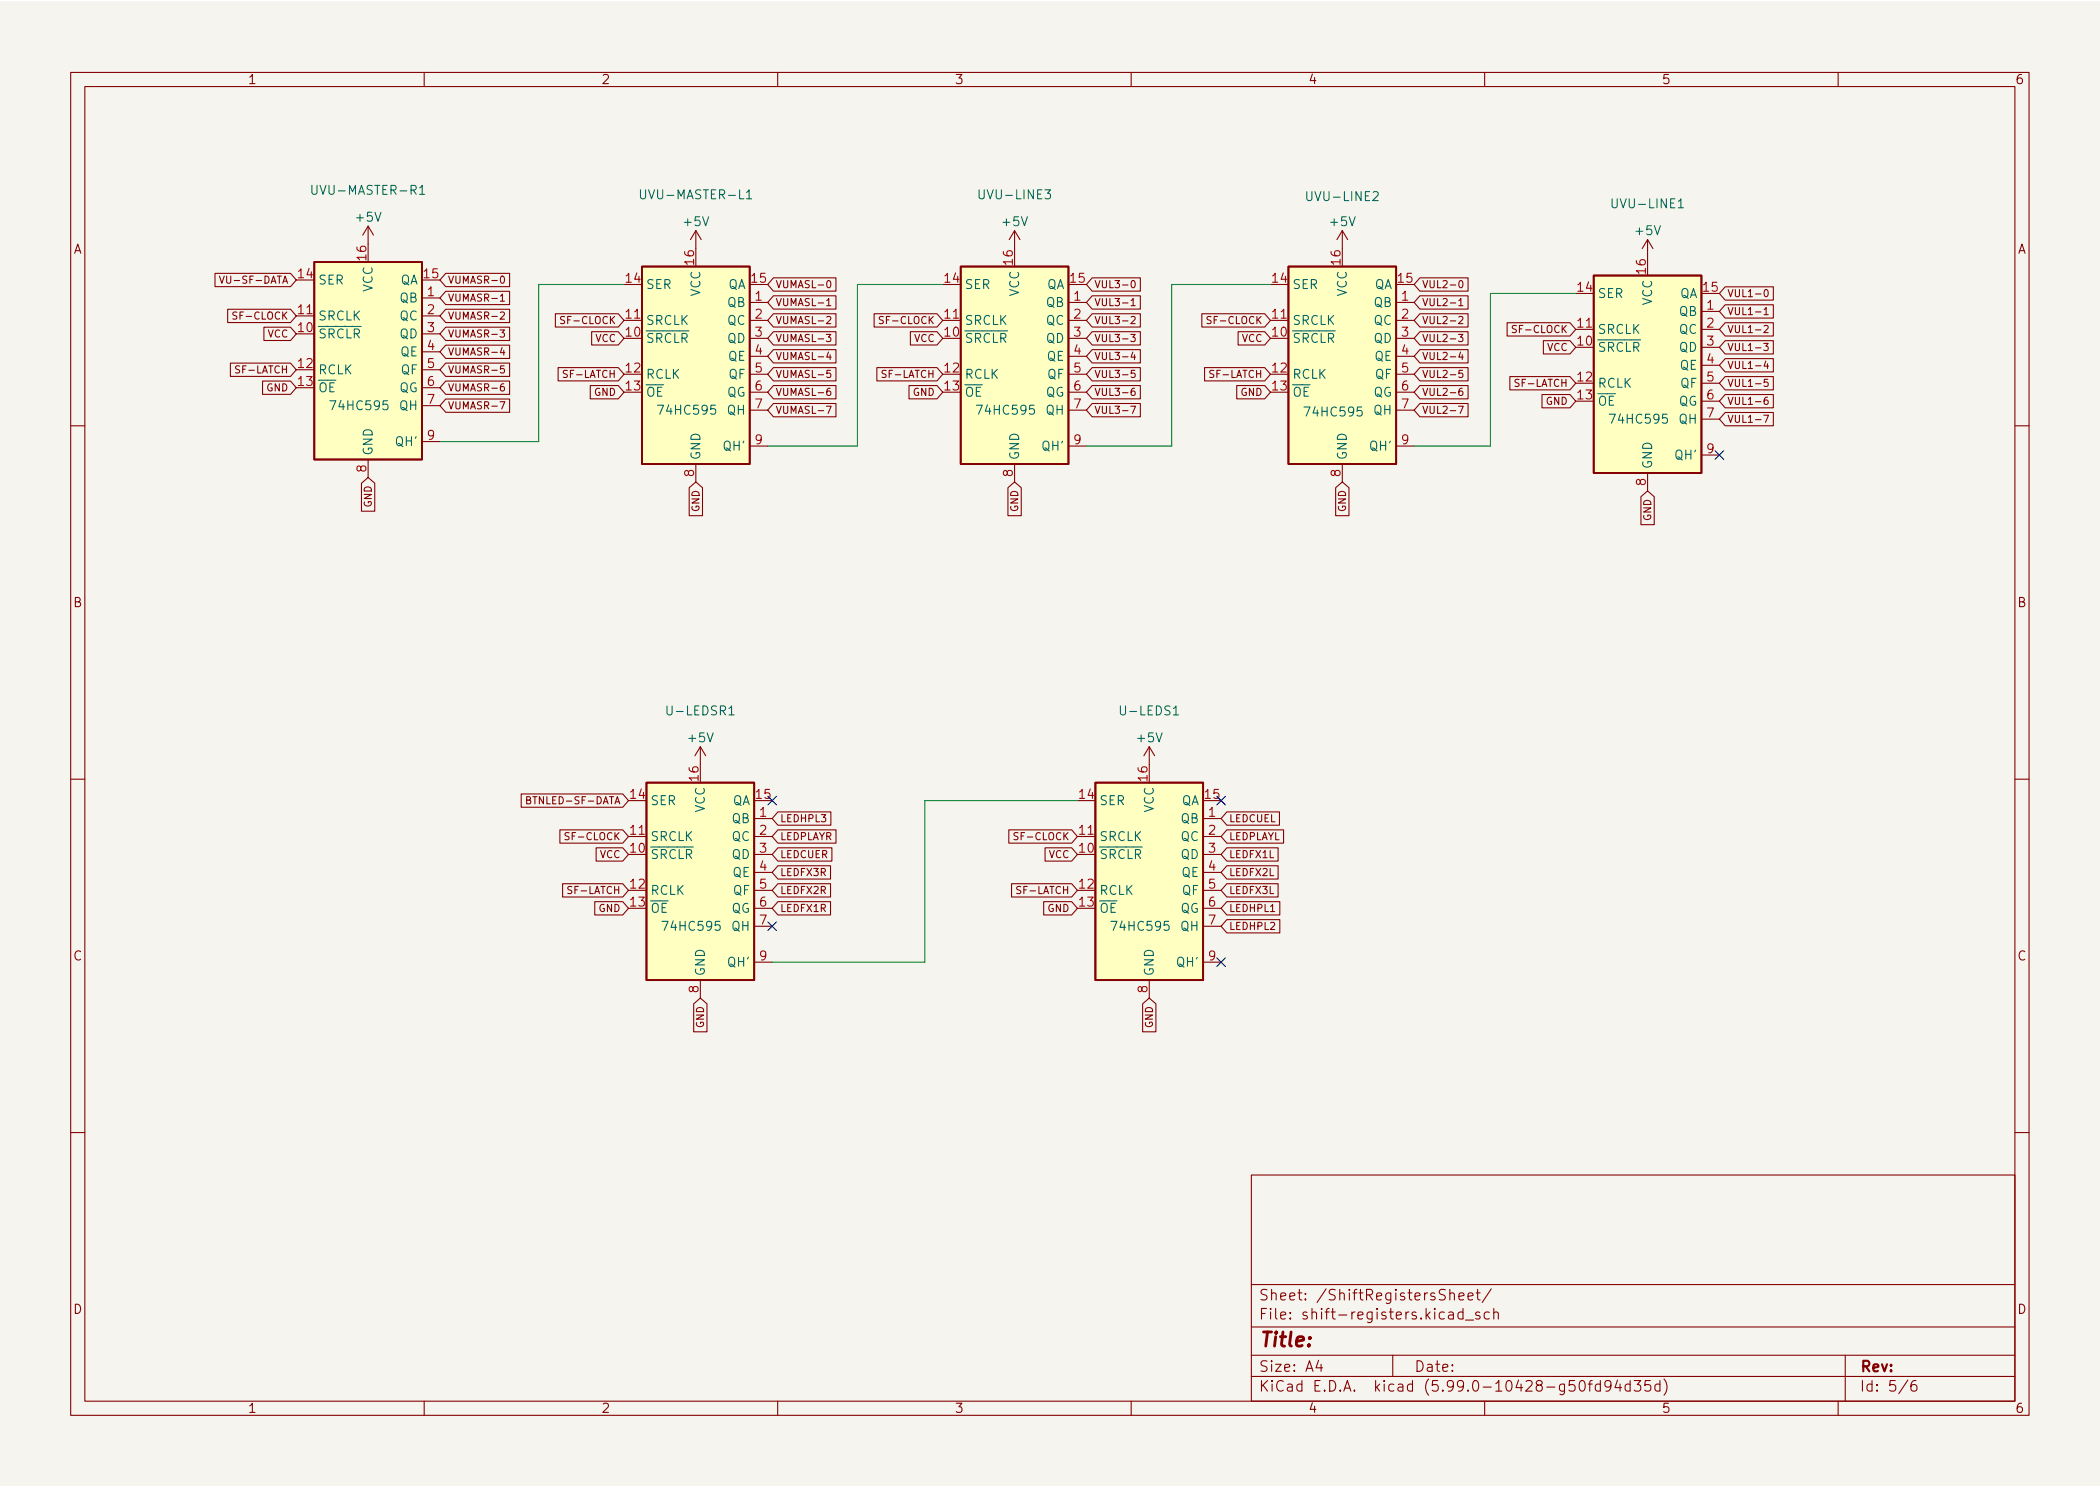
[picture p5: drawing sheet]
<svg xmlns="http://www.w3.org/2000/svg" width="297mm" height="210mm" viewBox="0 0 297 210" stroke-linecap="round" stroke-linejoin="round" font-family="sans-serif">
<path d="M0 .2h297v210.1h-297z" fill="#f5f4ef" stroke="#f5f4ef" stroke-width=".14"/>
<g fill="none" stroke="#840000" stroke-width=".15">
<path d="M10 10.2h277v190.1h-277zM12 12.2h273v186.1h-273zM60 10.2v2M110 10.2v2M160 10.2v2M210 10.2v2M260 10.2v2M30.4 38.7h10.7l.8 .9-.8 1h-10.7zM31 39.1l.4 1 .3-1M52.1 32l-.8 1.3M52.1 32v2.5M52.1 32l.7 1.3"/>
<path d="M63 38.7h9.1v1.9h-9.1l-.8-1zM70.9 39.2l.1-.1a.54 .54 0 0 1 .4 .5 .54 .54 0 0 1-.4 .5l-.1-.1-.1-.3zM98.4 32.6l-.7 1.3M98.4 32.6v2.6M98.4 32.6l.8 1.3M109.4 39.3h8.8v1.9h-8.8l-.8-.9zM117 39.8l.2-.1a.54 .54 0 0 1 .3 .5 .54 .54 0 0 1-.3 .5l-.2-.1-.1-.3zM143.5 32.6v2.6M143.5 32.6l-.8 1.3M143.5 32.6l.8 1.3M154.5 39.3h6.8v1.9h-6.8l-.8-.9zM160.1 39.8l.1-.1a.54 .54 0 0 1 .4 .5 .54 .54 0 0 1-.4 .5l-.1-.1-.1-.3z"/>
<path d="M189.9 32.6v2.6M189.9 32.6l-.8 1.3M189.9 32.6l.7 1.3M200.8 39.3h6.9v1.9h-6.9l-.8-.9zM206.4 39.8l.2-.1a.54 .54 0 0 1 .3 .5 .54 .54 0 0 1-.3 .5l-.2-.1-.1-.3zM233 33.9l-.7 1.3M233 33.9v2.5M233 33.9l.8 1.3M32.2 43.8h8.9l.8 .9-.8 .9h-8.9zM32.6 51.4h8.5l.8 .9-.8 1h-8.5zM33.5 44.2l-.4-.1-.1 .1v.3l.4 .2 .1 .3-.2 .2-.4-.1M33.9 51.8h-.4l-.1 .1v.2l.4 .2 .1 .3-.2 .2-.4-.1"/>
<path d="M37.1 53.9h4l.8 1-.8 .9h-4zM37.3 46.3h3.8l.8 .9-.8 1h-3.8zM41.9 44.7h2.5M59.7 42.2h2.5M59.7 44.7h2.5M59.7 47.2h2.5M59.7 49.8h2.5M59.7 52.3h2.5M59.7 54.9h2.5M59.7 57.4h2.5M63 51.4h9.1v1.9h-9.1l-.8-1zM63 46.3h9.1v1.9h-9.1l-.8-1z"/>
<path d="M63 48.8h9.1v1.9h-9.1l-.8-.9zM63 41.2h9.1v1.9h-9.1l-.8-.9zM63 43.8h9.1v1.8h-9.1l-.8-.9zM63 53.9h9.1v1.9h-9.1l-.8-.9zM63 56.5h9.1v1.8h-9.1l-.8-.9zM70.7 46.7h.7l-.4 .4 .3 .1v.4l-.1 .1-.5-.1M70.7 56.8h.7l-.4 1.1M70.8 41.9l.3-.3v1M70.8 44.2l.4-.1 .2 .3-.7 .8h.7M70.8 42.6h.6M71 49.2l-.2 .7h.6M71.3 54.3l-.3 .1a.68 .68 0 0 0 0 .9l.3-.1 .1-.3-.2-.2h-.2l-.2 .2"/>
<path d="M71.3 49.6v.6M71.3 51.8h-.5v.4l.1-.1 .4 .1 .1 .1-.1 .4-.1 .1-.4-.1M78.6 44.4h8.9l.8 .9-.8 1h-8.9zM78.9 52h8.6l.8 1-.8 .9h-8.6zM79.9 44.8h-.4l-.2 .1v.3l.5 .2 .1 .2-.2 .2-.4-.1M80.3 52.4h-.4l-.2 .1v.3l.5 .2 .1 .2-.2 .2h-.4M83.5 54.6h4l.8 .9-.8 .9h-4zM83.7 46.9h3.8l.8 1-.8 .9h-3.8zM88.3 45.3h2.5M106 42.8h2.6M106 45.3h2.6M106 47.9h2.6"/>
<path d="M106 50.4h2.6M106 53h2.6M106 55.5h2.6M106 58h2.6M109.4 46.9h8.8v1.9h-8.8l-.8-.9zM109.4 49.5h8.8v1.9h-8.8l-.8-1zM109.4 41.9h8.8v1.8h-8.8l-.8-.9zM109.4 44.4h8.8v1.9h-8.8l-.8-1zM109.4 52h8.8v1.9h-8.8l-.8-.9zM109.4 54.6h8.8v1.8h-8.8l-.8-.9zM109.4 57.1h8.8v1.9h-8.8l-.8-1zM116.9 47.3h.6l-.3 .4 .3 .1v.4l-.2 .1-.4-.1"/>
<path d="M116.9 57.5h.7l-.5 1M116.9 42.5l.3-.3v1.1M116.9 44.9l.4-.1 .2 .3-.6 .7h.6M116.9 43.3h.6M117.2 49.8l-.3 .7h.7M117.4 54.9l-.3 .1a.68 .68 0 0 0 0 1l.4-.1v-.4l-.2-.2h-.2l-.2 .2M117.4 50.2v.7M117.5 52.4h-.5l-.1 .5 .2-.1h.3l.1 .2v.3l-.2 .1-.4-.1M123.6 44.4h8.9l.8 .9-.8 1h-8.9zM124 52h8.5l.8 1-.8 .9h-8.5zM124.9 44.8h-.3l-.2 .1v.3l.5 .2v.2l-.1 .2-.4-.1M125.3 52.4h-.4l-.1 .1v.3l.4 .2 .1 .2-.2 .2h-.3"/>
<path d="M128.6 54.6h3.9l.8 .9-.8 .9h-3.9zM128.8 46.9h3.7l.8 1-.8 .9h-3.7zM133.3 45.3h2.6M151.1 42.8h2.6M151.1 45.3h2.6M151.1 47.9h2.6M151.1 50.4h2.6M151.1 53h2.6M151.1 55.5h2.6M151.1 58h2.6M154.5 44.4h6.8v1.9h-6.8l-.8-1zM154.5 52h6.8v1.9h-6.8l-.8-.9z"/>
<path d="M154.5 54.6h6.8v1.8h-6.8l-.8-.9zM154.5 57.1h6.8v1.9h-6.8l-.8-1zM154.5 46.9h6.8v1.9h-6.8l-.8-.9zM154.5 49.5h6.8v1.9h-6.8l-.8-1zM154.5 41.9h6.8v1.8h-6.8l-.8-.9zM159.9 57.5h.7l-.4 1M159.9 47.3h.7l-.4 .4 .3 .1v.4l-.1 .1-.5-.1M160 44.9l.4-.1 .2 .3-.7 .7h.7M160 42.5l.3-.3v1.1M160 43.3h.6M160.2 49.8l-.2 .7h.6M160.5 54.9l-.3 .1a.68 .68 0 0 0 0 1l.3-.1 .1-.4-.2-.2h-.2l-.2 .2"/>
<path d="M160.5 50.2v.7M160.5 52.4h-.5v.5l.1-.1h.4l.1 .2-.1 .3-.1 .1-.4-.1M170 44.4h8.9l.8 .9-.8 1h-8.9zM170.4 52h8.5l.8 1-.8 .9h-8.5zM171.3 44.8h-.4l-.1 .1v.3l.4 .2 .1 .2-.2 .2-.4-.1M171.7 52.4h-.4l-.1 .1v.3l.4 .2 .1 .2-.2 .2h-.4M174.9 54.6h4l.8 .9-.8 .9h-4zM175.1 46.9h3.8l.8 1-.8 .9h-3.8zM179.7 45.3h2.5M197.5 42.8h2.5M197.5 45.3h2.5M197.5 47.9h2.5"/>
<path d="M197.5 50.4h2.5M197.5 53h2.5M197.5 55.5h2.5M197.5 58h2.5M200.8 41.9h6.9v1.8h-6.9l-.8-.9zM200.8 44.4h6.9v1.9h-6.9l-.8-1zM200.8 46.9h6.9v1.9h-6.9l-.8-.9zM200.8 49.5h6.9v1.9h-6.9l-.8-1zM200.8 52h6.9v1.9h-6.9l-.8-.9zM200.8 54.6h6.9v1.8h-6.9l-.8-.9zM200.8 57.1h6.9v1.9h-6.9l-.8-1zM206.3 47.3h.6l-.3 .4 .3 .1v.4l-.2 .1-.4-.1"/>
<path d="M206.3 57.5h.7l-.5 1M206.3 42.5l.3-.3v1.1M206.3 44.9l.4-.1 .2 .3-.6 .7h.6M206.3 43.3h.6M206.6 49.8l-.3 .7h.7M206.8 54.9l-.3 .1a.68 .68 0 0 0 0 1l.4-.1v-.4l-.2-.2h-.2l-.2 .2M206.8 50.2v.7M206.9 52.4h-.5l-.1 .5 .2-.1h.3l.1 .2v.3l-.2 .1-.4-.1M213.2 45.7h8.9l.8 .9-.8 .9h-8.9zM213.6 53.3h8.5l.8 .9-.8 1h-8.5zM214.5 46.1l-.4-.1-.1 .1v.3l.4 .2 .1 .3-.2 .2-.4-.1M214.9 53.7h-.4l-.2 .1v.3l.5 .1 .1 .3-.2 .2-.4-.1"/>
<path d="M218.1 55.8h4l.8 1-.8 .9h-4zM218.3 48.2h3.8l.8 .9-.8 1h-3.8zM222.9 46.6h2.5M240.7 44.1h2.5M240.7 46.6h2.5M240.7 49.1h2.5M240.7 51.7h2.5M240.7 54.2h2.5M240.7 56.8h2.5M240.7 59.3h2.5M244 53.3h6.8v1.9h-6.8l-.8-1zM244 55.8h6.8v1.9h-6.8l-.8-.9z"/>
<path d="M244 58.4h6.8v1.8h-6.8l-.8-.9zM244 40.6h6.8v1.9h-6.8l-.8-1zM244 43.1h6.8v1.9h-6.8l-.8-.9zM244 45.7h6.8v1.8h-6.8l-.8-.9zM244 48.2h6.8v1.9h-6.8l-.8-1zM244 50.7h6.8v1.9h-6.8l-.8-.9zM249.5 58.7h.7l-.5 1.1M249.5 48.6h.6l-.3 .4 .3 .1v.4l-.2 .1-.4-.1M249.5 43.8l.3-.3v1M249.5 46.1l.4-.1 .2 .3-.6 .8h.6M249.5 44.5h.6M249.6 41.1l.2-.1a.54 .54 0 0 1 .3 .5 .54 .54 0 0 1-.3 .5l-.2-.1-.1-.3z"/>
<path d="M249.8 51.1l-.3 .7h.7M250 56.2l-.3 .1a.68 .68 0 0 0 0 .9l.4-.1v-.3l-.2-.2h-.2l-.2 .2M250 51.5v.6M250.1 53.7h-.5l-.1 .5 .2-.1h.3l.1 .1v.4l-.2 .1-.4-.1M10 60.2h2M51.1 68.4l1-.8 .9 .8v3.9h-1.9zM52.1 65v2.6M59.7 62.5h2.5M97.5 69l.9-.8 1 .8v4h-1.9zM98.4 65.7v2.5M106 63.1h2.6M142.6 69l.9-.8 1 .8v4h-1.9z"/>
<path d="M143.5 65.7v2.5M151.1 63.1h2.6M188.9 69l1-.8 .9 .8v4h-1.9zM189.9 65.7v2.5M197.5 63.1h2.5M232.1 70.3l.9-.8 1 .8v3.9h-1.9zM233 66.9v2.6M240.7 64.4h2.5M285 60.2h2M10 110.2h2M73.7 112.3h14.4l.8 1-.8 .9h-14.4zM74.5 113.2h.4l.1-.2v-.2l-.5-.1v1h.4l.1-.1 .1-.2-.3-.2"/>
<path d="M79.2 117.4h8.9l.8 1-.8 .9h-8.9zM80.5 117.9l-.4-.1-.1 .1v.3l.4 .2 .1 .2-.2 .2h-.4M84.3 120h3.8l.8 .9-.8 .9h-3.8zM88.9 118.4h2.5M99.1 105.7l-.8 1.2M99.1 105.7v2.5M99.1 105.7l.7 1.2M106.7 115.8h2.5M106.7 118.4h2.5M110 120h7.7v1.8h-7.7l-.8-.9zM110 114.9h7.5v1.9h-7.5l-.8-1zM110 117.4h8.3v1.9h-8.3l-.8-.9z"/>
<path d="M142.7 117.4h8.9l.8 1-.8 .9h-8.9zM144 117.9l-.4-.1-.1 .1v.3l.4 .2 .1 .2-.2 .2h-.4M147.8 120h3.8l.8 .9-.8 .9h-3.8zM152.4 118.4h2.5M162.6 105.7l-.8 1.2M162.6 105.7v2.5M162.6 105.7l.7 1.2M170.2 115.8h2.5M170.2 118.4h2.5M173.5 120h7.3v1.8h-7.3l-.8-.9zM173.5 114.9h7.5v1.9h-7.5l-.8-1zM173.5 117.4h8.1v1.9h-8.1l-.8-.9z"/>
<path d="M285 110.2h2M79.6 125h8.5l.8 1-.8 .9h-8.5zM80.9 125.5l-.4-.1-.1 .1v.3l.4 .2 .1 .2-.2 .2h-.4M84.1 127.6h4l.8 .9-.8 1h-4zM99.1 138.7v2.5M106.7 120.9h2.5M106.7 123.4h2.5M106.7 126h2.5M106.7 128.5h2.5M106.7 131.1h2.5M106.7 136.1h2.5M110 122.5h7.5v1.9h-7.5l-.8-1z"/>
<path d="M110 125h7.5v1.9h-7.5l-.8-.9zM110 127.6h7.5v1.9h-7.5l-.8-1zM143.1 125h8.5l.8 1-.8 .9h-8.5zM144.4 125.5l-.4-.1-.1 .1v.3l.4 .2 .1 .2-.2 .2h-.4M147.6 127.6h4l.8 .9-.8 1h-4zM162.6 138.7v2.5M170.2 120.9h2.5M170.2 123.4h2.5M170.2 126h2.5M170.2 128.5h2.5M170.2 131.1h2.5M170.2 136.1h2.5"/>
<path d="M173.5 122.5h7.3v1.9h-7.3l-.8-1zM173.5 125h7.3v1.9h-7.3l-.8-.9zM173.5 127.6h7.5v1.9h-7.5l-.8-1zM173.5 130.1h7.5v1.9h-7.5l-.8-.9zM179.7 129h.6M98.1 142l1-.8 .9 .8v4h-1.9zM161.6 142l1-.8 .9 .8v4h-1.9zM10 160.2h2M177 166.3h108v32h-108zM285 160.2h2M60 198.3v2M110 198.3v2"/>
<path d="M160 198.3v2M177 194.8h108M177 191.8h108M177 187.8h108M177 181.8h108M186.5 192.5l-.4 1h1M186.9 193v1M197 191.8v3M204.9 185.7l.2-.1 .4 .1 .1 .9M205.1 183.1a.37 .37 0 0 1 .6 0v.8M205.1 182.4v1.5M205.6 186l-.5 .1a.29 .29 0 0 0-.2 .2 .29 .29 0 0 0 .2 .3h.5"/>
<path d="M206.4 183.4l.7-.1-.1-.3-.4-.1-.2 .2v.8h.2h.4M206.9 185.7l-.4-.1-.3 .3v.4l.2 .3h.1h.4M206.9 185.1v1.5M207.3 186.8h1.1M207.6 183.4l.8-.1-.1-.3-.4-.1-.3 .2 .1 .8h.2h.4M208.8 182.9h.6M209 182.4v1.3l.1 .2h.3M209.3 185.7l-.4-.1-.2 .2 .1 .3 .5 .1 .1 .1-.1 .3h-.2h-.4M210 198.3v2M210.6 185.7l-.4-.1-.3 .3v.4l.2 .3h.1h.4M210.9 182.4l-1.3 1.9M211.3 185.8a.37 .37 0 0 1 .6 0v.8"/>
<path d="M211.3 185.1v1.5M223.5 195.5a.36 .36 0 0 1 .4-.2 .36 .36 0 0 1 .2 .3 .77 .77 0 0 1-.4 1.2 .91 .91 0 0 1-.2-1.3zM224.6 195.8h.6M225.2 195.3l-.3 .1v.1v1.3M226.4 195.9l-.5-.1-.3 .3v.4l.2 .3h.1h.5M226.4 195.3v1.5M227.9 196l-.3 .3h-.3l-.3-.3v-.4l.1-.2 .5-.1 .2 .2a.99 .99 0 0 1-.4 1.3h-.3M228.8 195.3l-.4 1h1M229.1 195.8v1M230.6 195.9l-.5-.1-.2 .3v.4l.1 .3h.1h.5M230.6 195.3v1.5M231.1 195.3h1l-.5 .6a.41 .41 0 0 1 .5 .3v.3l-.2 .3h-.5l-.3-.1"/>
<path d="M233.4 195.3h-.7l-.1 .7 .3-.1 .5 .1 .1 .2-.1 .5-.2 .1h-.3l-.3-.1M234.8 195.9l-.4-.1-.3 .3v.4l.1 .3h.2h.4M234.8 195.3v1.5M235.4 195.1a1.72 1.72 0 0 1 0 2.3M260 198.3v2M261 191.8v6.5M269.9 195.3l-1.3 1.9M271 195.3a.6 .6 0 0 0-.7 .7v.5l.1 .3h.5l.2-.1 .1-.5-.2-.2-.4-.1-.3 .3"/>
</g>
<g fill="#ffffc2" stroke="#ffffc2" stroke-width=".14">
<path d="M182.2 37.7h15.3v28h-15.3z"/>
<path d="M225.4 39h15.3v27.9h-15.3z"/>
<path d="M135.9 37.7h15.2v28h-15.2z"/>
<path d="M44.4 37.1h15.3v27.9h-15.3z"/>
<path d="M154.9 110.7h15.3v28h-15.3z"/>
<path d="M90.8 37.7h15.2v28h-15.2z"/>
<path d="M91.4 110.7h15.3v28h-15.3z"/>
</g>
<path d="M44.4 37.1h15.3v27.9h-15.3zM90.8 37.7h15.2v28h-15.2zM135.9 37.7h15.2v28h-15.2zM182.2 37.7h15.3v28h-15.3zM225.4 39h15.3v27.9h-15.3zM91.4 110.7h15.3v28h-15.3zM154.9 110.7h15.3v28h-15.3z" fill="none" stroke="#840000" stroke-width=".25"/>
<path d="M44.1 26.2v1.1l.3 .2 .3-.1 .1-.1v-1.1M59.4 26.6l.3-.4v1.3M59.4 27.5h.7M90.6 26.9v1l.2 .2h.4l.1-.2v-1M105.6 27.2l.4-.3v1.2M105.6 28.1h.7M237.4 29.4h.7M103.1 101.2h.7M166 101.2h.7" fill="none" stroke="#006464" stroke-width=".15"/>
<path d="M88.3 40.3h-12.1v22.2h-14M133.3 40.3h-12v22.8h-12.7M179.7 40.3h-14v22.8h-12M222.9 41.5h-12.1v21.6h-10.8M152.4 113.3h-21.6v22.8h-21.6" fill="none" stroke="#009600" stroke-width=".15"/>
<path d="M242.6 63.8l1.2 1.2M243.8 63.8l-1.2 1.2M108.6 112.7l1.2 1.2M109.8 112.7l-1.2 1.2M172.1 112.7l1.2 1.2M173.3 112.7l-1.2 1.2M108.6 130.4l1.2 1.3M109.8 130.4l-1.2 1.3M172.1 135.5l1.2 1.2M173.3 135.5l-1.2 1.2" fill="none" stroke="#000084" stroke-width=".15"/>
<text font-size="2.8" fill="#840000" x="178" y="190.6">Title:</text>
<g font-size="2.1" fill="#840000">
<text x="178" y="184">Sheet: /ShiftRegistersSheet/</text>
<text x="178" y="186.7">File: shift-registers.kicad_sch</text>
<text x="178" y="196.9">KiCad E.D.A. kicad (5.99.0-10428-g50fd94d35d)</text>
<text x="178" y="194.1">Size: A4</text>
<text x="200" y="194.1">Date:</text>
<text x="263" y="194.1">Rev:</text>
<text x="263" y="196.9">Id: 5/6</text>
</g>
<g font-size="1.8" fill="#840000">
<text x="35" y="11.9">1</text>
<text x="85" y="11.9">2</text>
<text x="135" y="11.9">3</text>
<text x="185" y="11.9">4</text>
<text x="235" y="11.9">5</text>
<text x="285" y="11.9">6</text>
<text x="10.3" y="35.9">A</text>
<text x="285.3" y="35.9">A</text>
<text x="10.3" y="85.9">B</text>
<text x="285.3" y="85.9">B</text>
<text x="10.3" y="135.9">C</text>
<text x="285.3" y="135.9">C</text>
<text x="10.3" y="185.9">D</text>
<text x="285.3" y="185.9">D</text>
<text x="35" y="199.9">1</text>
<text x="85" y="199.9">2</text>
<text x="135" y="199.9">3</text>
<text x="185" y="199.9">4</text>
<text x="235" y="199.9">5</text>
<text x="285" y="199.9">6</text>
</g>
<g font-size="1.8" fill="#006464">
<text x="44.7" y="27.6">UVU-MASTER-R1</text>
<text x="91.2" y="28.2">UVU-MASTER-L1</text>
<text x="138.8" y="28.2">UVU-LINE3</text>
<text x="185.2" y="28.4">UVU-LINE2</text>
<text x="228.4" y="29.5">UVU-LINE1</text>
<text x="50.5" y="31.4">+5V</text>
<text x="96.8" y="32">+5V</text>
<text x="141.9" y="32">+5V</text>
<text x="188.3" y="32">+5V</text>
<text x="231.4" y="33.3">+5V</text>
<text x="45" y="40.3">SER</text>
<text x="52.7" y="41.3" transform="rotate(-90 52.7 41.3)">VCC</text>
<text x="56.5" y="40.3">QA</text>
<text x="91.3" y="40.9">SER</text>
<text x="99.1" y="42" transform="rotate(-90 99.1 42)">VCC</text>
<text x="102.9" y="40.9">QA</text>
<text x="136.4" y="40.9">SER</text>
<text x="144.1" y="42" transform="rotate(-90 144.1 42)">VCC</text>
<text x="148" y="40.9">QA</text>
<text x="182.8" y="40.9">SER</text>
<text x="190.5" y="42" transform="rotate(-90 190.5 42)">VCC</text>
<text x="194.3" y="40.9">QA</text>
<text x="45" y="47.9">~SRCLR</text>
<text x="45" y="45.3">SRCLK</text>
<text x="56.5" y="42.8">QB</text>
<text x="56.5" y="45.3">QC</text>
<text x="56.5" y="47.9">QD</text>
<text x="91.3" y="46">SRCLK</text>
<text x="102.9" y="43.4">QB</text>
<text x="102.9" y="46">QC</text>
<text x="136.4" y="46">SRCLK</text>
<text x="148" y="43.4">QB</text>
<text x="148" y="46">QC</text>
<text x="182.8" y="46">SRCLK</text>
<text x="194.3" y="43.4">QB</text>
<text x="194.3" y="46">QC</text>
<text x="225.9" y="47.2">SRCLK</text>
<text x="225.9" y="42.2">SER</text>
<text x="233.7" y="43.2" transform="rotate(-90 233.7 43.2)">VCC</text>
<text x="237.5" y="44.7">QB</text>
<text x="237.5" y="42.2">QA</text>
<text x="237.5" y="47.2">QC</text>
<text x="45" y="53">RCLK</text>
<text x="56.6" y="50.4">QE</text>
<text x="56.7" y="53">QF</text>
<text x="91.3" y="48.5">~SRCLR</text>
<text x="91.3" y="53.6">RCLK</text>
<text x="102.9" y="48.5">QD</text>
<text x="103" y="51">QE</text>
<text x="103.1" y="53.6">QF</text>
<text x="136.4" y="48.5">~SRCLR</text>
<text x="136.4" y="53.6">RCLK</text>
<text x="148" y="48.5">QD</text>
<text x="148.1" y="51">QE</text>
<text x="148.2" y="53.6">QF</text>
<text x="182.8" y="48.5">~SRCLR</text>
<text x="182.8" y="53.6">RCLK</text>
<text x="194.3" y="48.5">QD</text>
<text x="194.4" y="51">QE</text>
<text x="194.5" y="53.6">QF</text>
<text x="225.9" y="49.8">~SRCLR</text>
<text x="237.5" y="49.8">QD</text>
<text x="237.6" y="52.3">QE</text>
<text x="45" y="55.5">~OE</text>
<text x="47.1" y="58">74HC595</text>
<text x="56.4" y="55.5">QG</text>
<text x="56.5" y="58">QH</text>
<text x="91.3" y="56.1">~OE</text>
<text x="93.4" y="58.7">74HC595</text>
<text x="102.8" y="56.1">QG</text>
<text x="102.9" y="58.7">QH</text>
<text x="136.4" y="56.1">~OE</text>
<text x="138.5" y="58.7">74HC595</text>
<text x="147.9" y="56.1">QG</text>
<text x="148" y="58.7">QH</text>
<text x="182.8" y="56.1">~OE</text>
<text x="184.9" y="58.9">74HC595</text>
<text x="194.2" y="56.1">QG</text>
<text x="194.3" y="58.7">QH</text>
<text x="225.9" y="54.9">RCLK</text>
<text x="225.9" y="57.4">~OE</text>
<text x="228" y="59.9">74HC595</text>
<text x="237.4" y="57.4">QG</text>
<text x="237.5" y="59.9">QH</text>
<text x="237.7" y="54.9">QF</text>
<text x="52.7" y="64.5" transform="rotate(-90 52.7 64.5)">GND</text>
<text x="56.1" y="63.1">QH'</text>
<text x="99.1" y="65.1" transform="rotate(-90 99.1 65.1)">GND</text>
<text x="102.5" y="63.7">QH'</text>
<text x="144.1" y="65.1" transform="rotate(-90 144.1 65.1)">GND</text>
<text x="147.5" y="63.7">QH'</text>
<text x="190.5" y="65.1" transform="rotate(-90 190.5 65.1)">GND</text>
<text x="193.9" y="63.7">QH'</text>
<text x="237.1" y="65">QH'</text>
<text x="233.7" y="66.4" transform="rotate(-90 233.7 66.4)">GND</text>
<text x="94.6" y="101.2">U-LEDSR1</text>
<text x="158.8" y="101.2">U-LEDS1</text>
<text x="97.5" y="105">+5V</text>
<text x="161" y="105">+5V</text>
<text x="91.9" y="113.9">SER</text>
<text x="103.5" y="113.9">QA</text>
<text x="155.4" y="113.9">SER</text>
<text x="167" y="113.9">QA</text>
<text x="91.9" y="119">SRCLK</text>
<text x="99.7" y="115" transform="rotate(-90 99.7 115)">VCC</text>
<text x="103.5" y="116.5">QB</text>
<text x="103.5" y="119">QC</text>
<text x="155.4" y="119">SRCLK</text>
<text x="163.2" y="115" transform="rotate(-90 163.2 115)">VCC</text>
<text x="167" y="116.5">QB</text>
<text x="167" y="119">QC</text>
<text x="91.9" y="121.5">~SRCLR</text>
<text x="103.5" y="121.5">QD</text>
<text x="103.6" y="124.1">QE</text>
<text x="155.4" y="121.5">~SRCLR</text>
<text x="167" y="121.5">QD</text>
<text x="167.1" y="124.1">QE</text>
<text x="91.9" y="126.6">RCLK</text>
<text x="91.9" y="129.2">~OE</text>
<text x="94.1" y="131.7">74HC595</text>
<text x="103.4" y="129.2">QG</text>
<text x="103.5" y="131.7">QH</text>
<text x="103.7" y="126.6">QF</text>
<text x="155.4" y="126.6">RCLK</text>
<text x="155.4" y="129.2">~OE</text>
<text x="157.6" y="131.7">74HC595</text>
<text x="166.9" y="129.2">QG</text>
<text x="167" y="131.7">QH</text>
<text x="167.2" y="126.6">QF</text>
<text x="103.1" y="136.8">QH'</text>
<text x="166.6" y="136.8">QH'</text>
<text x="99.7" y="138.2" transform="rotate(-90 99.7 138.2)">GND</text>
<text x="163.2" y="138.2" transform="rotate(-90 163.2 138.2)">GND</text>
</g>
<g font-size="1.8" fill="#a90000">
<text x="42.2" y="39.4">14</text>
<text x="51.8" y="36.8" transform="rotate(-90 51.8 36.8)">16</text>
<text x="60" y="39.4">15</text>
<text x="60.5" y="41.9">1</text>
<text x="88.6" y="40">14</text>
<text x="98.2" y="37.4" transform="rotate(-90 98.2 37.4)">16</text>
<text x="106.3" y="40">15</text>
<text x="133.6" y="40">14</text>
<text x="143.3" y="37.4" transform="rotate(-90 143.3 37.4)">16</text>
<text x="151.4" y="40">15</text>
<text x="180" y="40">14</text>
<text x="189.6" y="37.4" transform="rotate(-90 189.6 37.4)">16</text>
<text x="197.8" y="40">15</text>
<text x="223.2" y="41.3">14</text>
<text x="232.8" y="38.7" transform="rotate(-90 232.8 38.7)">16</text>
<text x="241" y="41.3">15</text>
<text x="42.2" y="47">10</text>
<text x="42.2" y="44.4">11</text>
<text x="60.5" y="44.4">2</text>
<text x="60.5" y="47">3</text>
<text x="88.6" y="47.6">10</text>
<text x="88.6" y="45.1">11</text>
<text x="106.8" y="42.5">1</text>
<text x="106.8" y="45.1">2</text>
<text x="106.8" y="47.6">3</text>
<text x="133.6" y="47.6">10</text>
<text x="133.6" y="45.1">11</text>
<text x="151.9" y="42.5">1</text>
<text x="151.9" y="45.1">2</text>
<text x="151.9" y="47.6">3</text>
<text x="180" y="47.6">10</text>
<text x="180" y="45.1">11</text>
<text x="198.3" y="42.5">1</text>
<text x="198.3" y="45.1">2</text>
<text x="198.3" y="47.6">3</text>
<text x="223.2" y="46.3">11</text>
<text x="241.4" y="43.8">1</text>
<text x="241.4" y="46.3">2</text>
<text x="42.2" y="52.1">12</text>
<text x="60.5" y="49.5">4</text>
<text x="60.5" y="52.1">5</text>
<text x="88.6" y="52.7">12</text>
<text x="106.8" y="50.2">4</text>
<text x="106.8" y="52.7">5</text>
<text x="133.6" y="52.7">12</text>
<text x="151.9" y="50.2">4</text>
<text x="151.9" y="52.7">5</text>
<text x="180" y="52.7">12</text>
<text x="198.3" y="50.2">4</text>
<text x="198.3" y="52.7">5</text>
<text x="223.2" y="48.9">10</text>
<text x="223.2" y="54">12</text>
<text x="241.4" y="48.9">3</text>
<text x="241.4" y="51.4">4</text>
<text x="241.4" y="54">5</text>
<text x="42.2" y="54.6">13</text>
<text x="60.5" y="54.6">6</text>
<text x="60.5" y="57.1">7</text>
<text x="88.6" y="55.2">13</text>
<text x="106.8" y="55.2">6</text>
<text x="106.8" y="57.8">7</text>
<text x="133.6" y="55.2">13</text>
<text x="151.9" y="55.2">6</text>
<text x="151.9" y="57.8">7</text>
<text x="180" y="55.2">13</text>
<text x="198.3" y="55.2">6</text>
<text x="198.3" y="57.8">7</text>
<text x="223.2" y="56.5">13</text>
<text x="241.4" y="56.5">6</text>
<text x="241.4" y="59">7</text>
<text x="60.5" y="62.2">9</text>
<text x="106.8" y="62.9">9</text>
<text x="151.9" y="62.9">9</text>
<text x="198.3" y="62.9">9</text>
<text x="241.4" y="64.1">9</text>
<text x="51.8" y="66.8" transform="rotate(-90 51.8 66.8)">8</text>
<text x="98.2" y="67.4" transform="rotate(-90 98.2 67.4)">8</text>
<text x="143.3" y="67.4" transform="rotate(-90 143.3 67.4)">8</text>
<text x="189.6" y="67.4" transform="rotate(-90 189.6 67.4)">8</text>
<text x="232.8" y="68.7" transform="rotate(-90 232.8 68.7)">8</text>
<text x="89.2" y="113">14</text>
<text x="98.8" y="110.5" transform="rotate(-90 98.8 110.5)">16</text>
<text x="107" y="113">15</text>
<text x="152.7" y="113">14</text>
<text x="162.3" y="110.5" transform="rotate(-90 162.3 110.5)">16</text>
<text x="170.5" y="113">15</text>
<text x="89.2" y="118.1">11</text>
<text x="107.5" y="115.6">1</text>
<text x="107.5" y="118.1">2</text>
<text x="152.7" y="118.1">11</text>
<text x="171" y="115.6">1</text>
<text x="171" y="118.1">2</text>
<text x="89.2" y="120.6">10</text>
<text x="89.2" y="125.7">12</text>
<text x="107.5" y="120.6">3</text>
<text x="107.5" y="123.2">4</text>
<text x="107.5" y="125.7">5</text>
<text x="152.7" y="120.6">10</text>
<text x="152.7" y="125.7">12</text>
<text x="171" y="120.6">3</text>
<text x="171" y="123.2">4</text>
<text x="171" y="125.7">5</text>
<text x="89.2" y="128.3">13</text>
<text x="107.5" y="128.3">6</text>
<text x="107.5" y="130.8">7</text>
<text x="152.7" y="128.3">13</text>
<text x="171" y="128.3">6</text>
<text x="171" y="130.8">7</text>
<text x="107.5" y="135.9">9</text>
<text x="171" y="135.9">9</text>
<text x="98.8" y="140.4" transform="rotate(-90 98.8 140.4)">8</text>
<text x="162.3" y="140.4" transform="rotate(-90 162.3 140.4)">8</text>
</g>
<g font-size="1.4" fill="#840000">
<text x="32.2" y="40.1">VU-SF-DATA</text>
<text x="63.3" y="40.1">VUMASR-0</text>
<text x="109.7" y="40.8">VUMASL-0</text>
<text x="154.7" y="40.8">VUL3-0</text>
<text x="201.1" y="40.8">VUL2-0</text>
<text x="33.5" y="45.2">SF-CLOCK</text>
<text x="37.9" y="47.7">VCC</text>
<text x="63.3" y="47.7">VUMASR-3</text>
<text x="63.3" y="42.7">VUMASR-1</text>
<text x="63.3" y="45.2">VUMASR-2</text>
<text x="79.9" y="45.8">SF-CLOCK</text>
<text x="109.7" y="43.3">VUMASL-1</text>
<text x="109.7" y="45.8">VUMASL-2</text>
<text x="125" y="45.8">SF-CLOCK</text>
<text x="154.7" y="45.8">VUL3-2</text>
<text x="154.7" y="43.3">VUL3-1</text>
<text x="171.3" y="45.8">SF-CLOCK</text>
<text x="201.1" y="43.3">VUL2-1</text>
<text x="201.1" y="45.8">VUL2-2</text>
<text x="214.5" y="47.1">SF-CLOCK</text>
<text x="244.3" y="42">VUL1-0</text>
<text x="244.3" y="44.6">VUL1-1</text>
<text x="244.3" y="47.1">VUL1-2</text>
<text x="33.8" y="52.8">SF-LATCH</text>
<text x="63.3" y="52.8">VUMASR-5</text>
<text x="63.3" y="50.3">VUMASR-4</text>
<text x="80.1" y="53.5">SF-LATCH</text>
<text x="84.2" y="48.4">VCC</text>
<text x="109.7" y="48.4">VUMASL-3</text>
<text x="109.7" y="50.9">VUMASL-4</text>
<text x="109.7" y="53.5">VUMASL-5</text>
<text x="125.2" y="53.5">SF-LATCH</text>
<text x="129.3" y="48.4">VCC</text>
<text x="154.7" y="53.5">VUL3-5</text>
<text x="154.7" y="48.4">VUL3-3</text>
<text x="154.7" y="50.9">VUL3-4</text>
<text x="171.6" y="53.5">SF-LATCH</text>
<text x="175.7" y="48.4">VCC</text>
<text x="201.1" y="48.4">VUL2-3</text>
<text x="201.1" y="50.9">VUL2-4</text>
<text x="201.1" y="53.5">VUL2-5</text>
<text x="218.8" y="49.7">VCC</text>
<text x="244.3" y="49.7">VUL1-3</text>
<text x="244.3" y="52.2">VUL1-4</text>
<text x="37.7" y="55.4">GND</text>
<text x="63.3" y="55.4">VUMASR-6</text>
<text x="63.3" y="57.9">VUMASR-7</text>
<text x="84.1" y="56">GND</text>
<text x="109.7" y="56">VUMASL-6</text>
<text x="109.7" y="58.5">VUMASL-7</text>
<text x="129.1" y="56">GND</text>
<text x="154.7" y="56">VUL3-6</text>
<text x="154.7" y="58.5">VUL3-7</text>
<text x="175.5" y="56">GND</text>
<text x="201.1" y="56">VUL2-6</text>
<text x="201.1" y="58.5">VUL2-7</text>
<text x="214.7" y="54.7">SF-LATCH</text>
<text x="218.7" y="57.3">GND</text>
<text x="244.3" y="54.7">VUL1-5</text>
<text x="244.3" y="57.3">VUL1-6</text>
<text x="244.3" y="59.8">VUL1-7</text>
<text x="52.6" y="71.8" transform="rotate(-90 52.6 71.8)">GND</text>
<text x="98.9" y="72.4" transform="rotate(-90 98.9 72.4)">GND</text>
<text x="144" y="72.4" transform="rotate(-90 144 72.4)">GND</text>
<text x="190.4" y="72.4" transform="rotate(-90 190.4 72.4)">GND</text>
<text x="233.6" y="73.7" transform="rotate(-90 233.6 73.7)">GND</text>
<text x="75.4" y="113.8">BTNLED-SF-DATA</text>
<text x="80.5" y="118.9">SF-CLOCK</text>
<text x="110.3" y="116.3">LEDHPL3</text>
<text x="110.3" y="118.9">LEDPLAYR</text>
<text x="144" y="118.9">SF-CLOCK</text>
<text x="173.8" y="116.3">LEDCUEL</text>
<text x="173.8" y="118.9">LEDPLAYL</text>
<text x="84.8" y="121.4">VCC</text>
<text x="110.3" y="121.4">LEDCUER</text>
<text x="110.3" y="123.9">LEDFX3R</text>
<text x="148.3" y="121.4">VCC</text>
<text x="173.8" y="121.4">LEDFX1L</text>
<text x="173.8" y="123.9">LEDFX2L</text>
<text x="80.8" y="126.5">SF-LATCH</text>
<text x="84.7" y="129">GND</text>
<text x="110.3" y="126.5">LEDFX2R</text>
<text x="110.3" y="129">LEDFX1R</text>
<text x="144.3" y="126.5">SF-LATCH</text>
<text x="148.2" y="129">GND</text>
<text x="173.8" y="126.5">LEDFX3L</text>
<text x="173.8" y="129">LEDHPL1</text>
<text x="173.8" y="131.6">LEDHPL2</text>
<text x="99.6" y="145.4" transform="rotate(-90 99.6 145.4)">GND</text>
<text x="163.1" y="145.4" transform="rotate(-90 163.1 145.4)">GND</text>
</g>
</svg>
